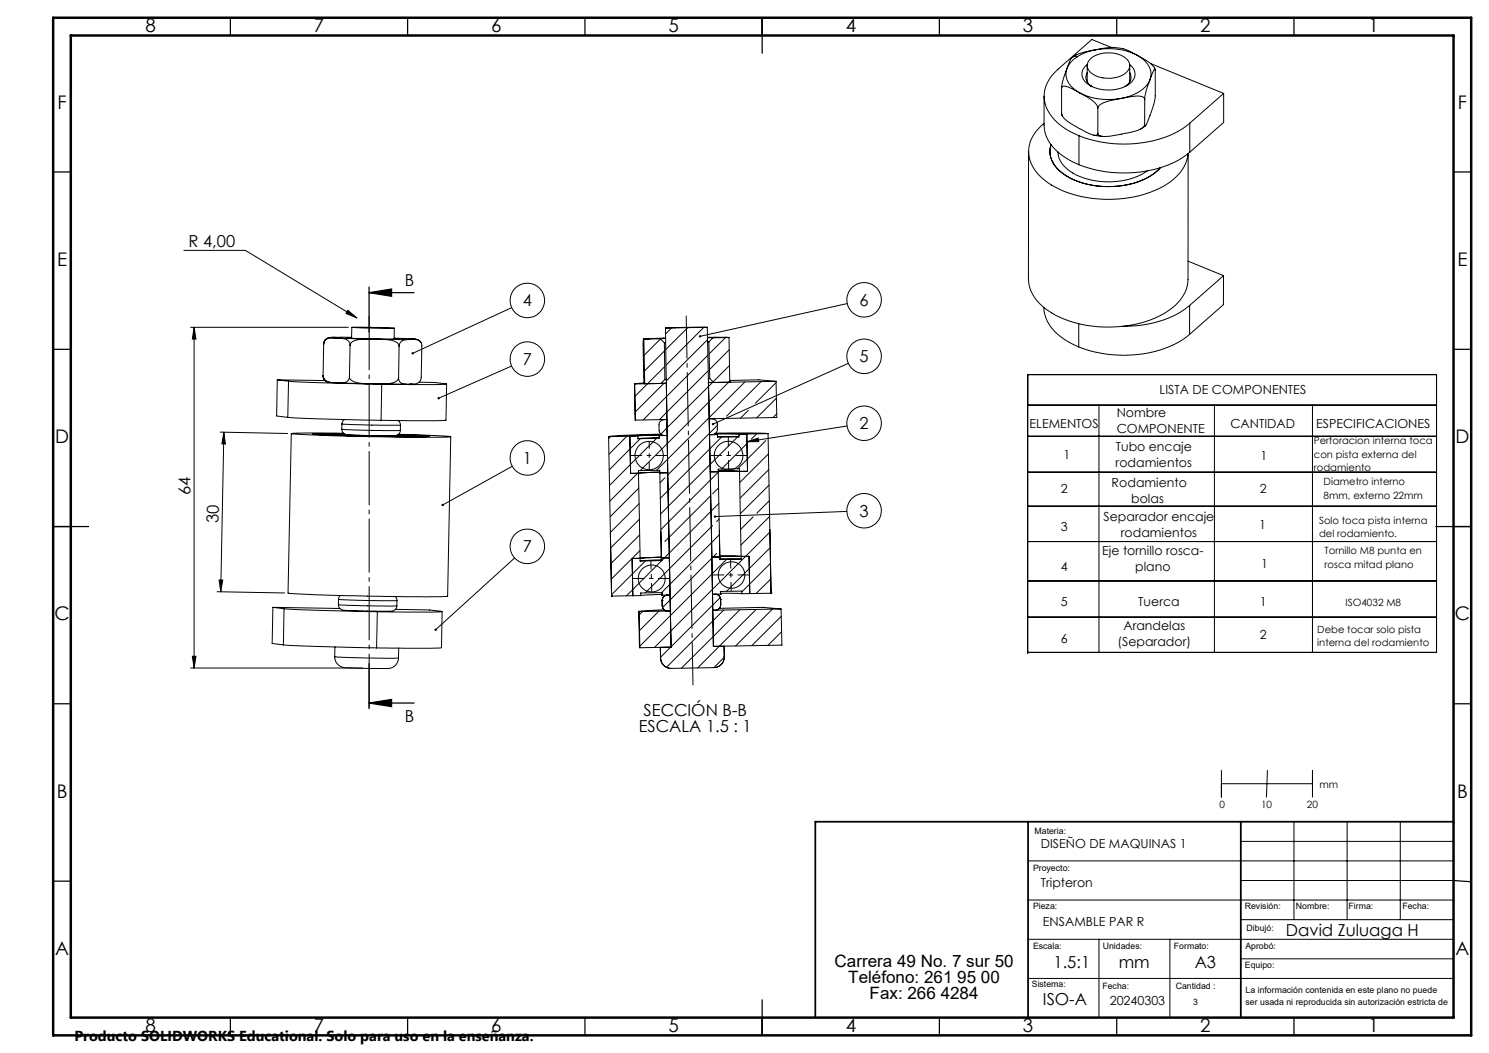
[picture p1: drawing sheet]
<svg xmlns="http://www.w3.org/2000/svg" width="420mm" height="297mm" viewBox="0 0 420 297" stroke-linecap="round" stroke-linejoin="round" font-family="sans-serif">
<g fill="none" stroke="#000" stroke-width=".28">
<path d="M301 19.3a5.3 5.3 0 0 0 2.7 6.3l.9 .6M301 19.3l-1.2 3.3-.4 2.3M303.8 16h-1a4.4 4.4 0 0 0-1.7 2.8l-.1 .5M303.8 16a6.7 6.7 0 0 0-2.8 3.3M306.7 18.5v4.6M306.7 18.2a3.2 3.2 0 0 0 .2 5.6l.7 .4M307.7 16.5a8.5 8.5 0 0 1 10.2 .3 2.66 2.66 0 0 1-1.1 4.3 9 9 0 0 1-9.2-.6 2.51 2.51 0 0 1 .1-4zM309.1 14a13.6 13.6 0 0 1 11.7 1.6M309.1 14a13.5 13.5 0 0 0-5.3 2M309.1 14a18.8 18.8 0 0 1 11.7 1.6M309.1 14l-3.7 .8-2.6 1.2M313.4 13.4l-5.4-2.3-9.6 8.4a9.2 9.2 0 0 0-.9 14.4l3 2.4 3.8 2"/>
<path d="M318.6 18.2a3.3 3.3 0 0 1-.4 5.8 11.3 11.3 0 0 1-10.6 .2M318.7 18.5v4.6M320.8 15.6l3.2 1.9 1 .8 .8 1.2M320.8 15.6a6.1 6.1 0 0 1 3.8 6.1l-.2 .8M324.5 17.9l20.7 8.4M294.5 27.1v8.2a11.3 11.3 0 0 0 6 9.2l3.8 2M294.5 34.8a9.7 9.7 0 0 0-4 10.4 14.7 14.7 0 0 0 8.7 8.3 34.1 34.1 0 0 0 30.4-1.9 11.1 11.1 0 0 0 5.5-8.3M299.4 32l.3 .7M299.4 24.9a.9 .9 0 0 1 1.6-.5l3.6 1.8M299.4 32a6.4 6.4 0 0 0 3.7 3.5l2.9 1.5a4.5 4.5 0 0 0 3.5 1l.2-.4M299.4 24.9v7.1M304.3 38.3v8.2"/>
<path d="M304.6 26.2a18.7 18.7 0 0 0 11.7 1.6M304.6 26.2l2.5 1.5a4.4 4.4 0 0 1 2.6 2.8M306.7 20.5a2.74 2.74 0 0 0 1.4 3.9M307.6 24.2l.2 .1M308.5 38.1l2.7 .4M309.7 30.5v7.1M316.3 27.8l-2.5 .5a5.5 5.5 0 0 0-4.1 2v.2M316.3 27.8l2.6-.5a4.6 4.6 0 0 1 3.9 .4l.1 .3M318.7 20.5a2.78 2.78 0 0 1-1.4 3.9M322.9 35.1a3.3 3.3 0 0 1-3 2 39.1 39.1 0 0 1-9.1 1.3l-.9-.3-.2-.5M322.9 28v7.1M323.1 35.5l-1.3 .9"/>
<path d="M324.4 22.5a10.3 10.3 0 0 1-8.1 5.3M324.4 22.5a17.1 17.1 0 0 0-1.5 5.5M324.4 22.5l.7-2 .7-1.1 .1 7.6a26 26 0 0 1-2.9 8.6l-.1-.5M335.6 34.7a30.2 30.2 0 0 1-21.9 5.8l-4.9-.8-4.5-1.4M335.6 34.7v8.2M345.2 26.3l-9.6 8.4M345.2 26.3v8.2l-9.6 8.4M290.1 42.7v36.1a11.5 11.5 0 0 0 6.5 9.4 34 34 0 0 0 31.8 .2 11.9 11.9 0 0 0 6.7-9.6v-35.5M296.5 40.8a6.8 6.8 0 0 0 2.5 7.6 23.1 23.1 0 0 0 19.2 3.7 16.8 16.8 0 0 0 9.1-4.8 19.4 19.4 0 0 1-14.6 5.3 20.1 20.1 0 0 1-14.3-4.9 6.6 6.6 0 0 1-1.9-6.9zM298.4 42.9a8 8 0 0 0 5.2 6.5 21.4 21.4 0 0 0 20-1.2M298.4 42.9v.1M335.6 42.9a30 30 0 0 1-21.9 5.7l-4.9-.7-4.5-1.4"/>
<path d="M51.9 70.6h17.3l31.5 19.1M335.1 73.7l10 4M345.1 77.7l-9.5 8.4M345.1 77.7v8.2l-9.6 8.4M53.8 92.3h44.4M54.8 92.3l.5 3.3h-1zM54.8 92.3v96.1M91.3 97l-.2 8.9M93.2 95.2l1.9 .2M93.2 95.2a1.87 1.87 0 0 0-1.9 1.8M94.5 95.1a2.68 2.68 0 0 0-3.1 1.5l-.1 .4M94.5 95.1l-1.3 .1"/>
<path d="M94.5 95.1h4.7M95.1 95.4l-1.5-.1a1.97 1.97 0 0 0-2.3 1.7M95.1 95.4a3.5 3.5 0 0 1 3.6 1.5v.5M95.1 95.4l10.6 .3M98.1 87.5l2.6 2.2-3.1-1.3zM98.7 97.4l-.1 8.9M99.2 95.2l-1.5 .1 7.8 .3h7.2l-1.5-.1M99.2 92.3l12 .3zM99.2 92.3v3.1M105.7 95.7h10.1M105.7 95.7l-2.8-.1a4.9 4.9 0 0 0-4 1.3l-.2 .5M105.7 95.7a11.8 11.8 0 0 1 6.5 1.1l.4 .8"/>
<path d="M111.2 95.4l4.1 .1M111.2 92.6v3M112.6 97.6l-.2 8.9M115.3 95.5l1.9 .2h-1.4M115.3 95.5l.7 .1M115.8 95.7a2.68 2.68 0 0 0-3.2 1.5v.4M115.8 95.7a2.52 2.52 0 0 1 3.2 1.6l-.2 9.1a2.08 2.08 0 0 1-2.6 1.9 3.4 3.4 0 0 1-3.6-.9l-.2-.9M116 95.6l1.7 .1 1 .9M144.3 86.8l-27.9 12.9M181.6 95.6l-.2 .8 .2 10.6 .3 1.2M181.6 95.6l.3 12.6M181.6 95.6h.1"/>
<path d="M181.8 95.6l-.2 .2M183.1 95.5l-1.5 .1M186.2 95.6h-4.5M186.2 95.6l1.2 1.1M186.3 95.6l-4.6 4.6M187.4 96.7l.1 10.3M187.4 99l-5.6 5.6M187.7 92.5l1.6 90M187.7 95.5l-1.5 .1M187.7 95.4l-6 .2M187.8 96.6l-.4 .1M189.4 92.5l-1.7 1.7"/>
<path d="M194 92.4l-6.2 6.2M198.5 92.3l-10.6 10.7M199.5 92.3l1.7 90M199.5 92.3l-11.8 .2M199.6 95.8l-11.7 11.7M199.6 95.1l6 .1M199.6 95.2l1.5 .1M199.6 96.4h.4M200 96.4l.2 10.4M201.1 95.3l-1.1 1.1M204.6 95.1l1 .1M204.6 95.2l-4.6 4.6"/>
<path d="M205.6 95.2l-4.5 .1M205.6 95.2h.1M205.6 95.2l.2 12.6M205.7 98.7l-5.6 5.5M239 85.6l-41.5 9.3M294.4 86.7a11.5 11.5 0 0 0 6.1 9.2l3.8 2M304.3 91.3v6.6M335.5 94.3a29.9 29.9 0 0 1-21.9 5.7l-4.8-.7-4.5-1.4M335.6 86.1a29.3 29.3 0 0 1-18.8 5.9M335.6 86.1l-.1 8.2M78.2 107.1l3.2 .4M78.2 107.1l13.6 .2"/>
<path d="M78.2 107.1l-.2 10.2 3.2 .4M81.2 117.7l26.3 .9M81.4 107.5l26.3 .9M81.4 107.5l-.2 10.2M91.1 105.9l.3 1.1 .9 .7-1-.8zM91.1 105.9a2.48 2.48 0 0 0 2.9 2l2.3 .1a1.92 1.92 0 0 0 2.3-1.7M92.2 107.6l1.9 .3M95.7 108l8.6 .3M96.4 119.6l8.5 .3h8.1M96.4 119.6v1.5M97.2 118.4l-.6 .6-.2 .6M98.6 106.3a2.95 2.95 0 0 0 3 1.8l.9 .1a36 36 0 0 0 8.7-.3l.9-.7 .3-.7"/>
<path d="M106.8 108.3l8 .1M107.7 108.4l-.2 10.2M112.3 118.6l.5 .7 .2 .6M113 119.9l-.1 1.5M116.3 108.3l-.7 .1M118.2 107.8a27.7 27.7 0 0 1 7.7 .5l-2.7 .2-15.5-.1M118.4 107.7h-.1M126 108.3l-.2 10.2-2.8 .2-15.5-.1M144.3 103.3l-20.6 9M179 108.3l9-.2 .1 10.2M179 108.3l.2 10.2M179.2 118.5h.1"/>
<path d="M181.7 108l-2.7 .3M186.4 108.2h-4.5M187.2 108.2l-8 8M187.3 118.4h-.3M187.5 103.4l-8.4 8.4M187.5 107l-1.1 1.2M187.9 107h-.4M188 108.1l-1.6 .1M188.1 118.3a1.72 1.72 0 0 0-2.2 1.6 2.59 2.59 0 0 0 .9 2.8l1.4 .1M188.1 118.3l-8.9 .2M188.1 118.3l.1 4.5M199.7 100.2l-18.3 18.3"/>
<path d="M199.7 104.6l-13.7 13.8M199.8 106.7l.4 .1M200 118.1a1.76 1.76 0 0 1 2.3 1.5l.1 1.5a1.72 1.72 0 0 1-2.3 1.5M200 118.1l.1 4.5M200.2 106.8l1.1 1.1-1.5-.1M200.9 118.1h.2M200.9 107.9l-14.5 14.5-11.3 .4-3.4 .4M202.4 120l-14 13.9M205.8 103.1l-4.6 4.6M205.8 107.5l-25.2 25.2M205.8 107.8h.1M205.8 107.3l8.2-.2 4.9 .5"/>
<path d="M210.1 107.7l-24.9 24.9M211.1 115.7l-2.3 2.3M214.7 107.6l-9.8 9.8M218.9 107.9l-5.9 5.9M218.9 107.6l-19.1 .3 .2 10.2M218.9 107.6l.2 10.2-19.1 .3M219 112.3l-5.6 5.6M219.1 116.7l-1.1 1.1M239.3 102.5l-38.2 17.1M289.9 114.3h115.3M310 114.3v69.7M342.5 114.3v69.7"/>
<path d="M370.2 114.3v69.7M62.1 121.9l19 .4M63.1 121.9l.5 3.3h-1zM63.1 121.9l-.8 45M82.2 122.3l-1 45 7.4 .4 16.4 .5 14.7 .1 6.6-.1 .8-45M88.2 122.4l8.8-.1-8.8 .1 13 .6 13.3 .2 6.6-.2-8.8-.4h.3l8.5 .4-6.7 .2-13.4-.2zM96.4 122.6v.2M96.4 121.1a1.77 1.77 0 0 0 2.1 1.6M96.4 121.1l9.3 .3h7.2M96.9 122.2l-11.2-.1-3.5 .2 10.5 .6 13.1 .3 10.4 .1 10.9-.1-14.7-.7M97.1 122.4l-6.7 .1 14.3 .5h14.2l-6.7-.3M97.4 122.5l-1 .1 8.3 .3h8.2l-1-.1"/>
<path d="M98.6 122.7l12.4 .2M112.9 122.9v.2M112.9 121.4a1.66 1.66 0 0 1-1.8 1.5M144.5 131.5l-19.7 10.9M171.7 123.2l.8 44.9M172.3 123.1l-.6 .6M176.8 123l-5 5.1M177.7 123l.2 10.5h2.2M177.7 123l-6 .2M179.9 123h-2.2M179.9 123l.1 .8M180.1 133.2l-8.1 8.2"/>
<path d="M180.1 133.5l.5 24M180.2 137.7l-8.1 8.1M180.6 123.7l-8.8 8.8M185.2 123.6l-13.3 13.3M185.9 122.9v.7l-5.9 .2M185.9 123.4l-5.9 .4M186 122.9h-.1M186.1 133.2l-6 .3M186.1 133.4l.4 24M186.1 133.4v-.8l-6 .1v.8M186.6 122.6l-8.9 .4M186.7 122.6l-6.8 .4"/>
<path d="M187 122.8l-1.1 .1M187.5 134.8l-1.3 1.4M188.2 122.8l.1 10.5M188.2 122.8l-2.3 .1M188.3 133.3l.5 24M188.3 133.3l-2.2 .1M200.1 122.6l.2 10.5M200.3 133.1l.5 24M200.5 139.8l-13 12.9M201.3 122.5l1.1 .1M201.7 122.4h6.7M201.8 122.3l8.8 .1 .3 10.5-2.3 .1"/>
<path d="M201.9 122.2l14.7 .1M202.4 123.1l6 .1M202.4 122.6h-2.3M202.4 122.6v.7l6-.1M202.6 133.2l-16.2 16.2M202.6 133.1l.4 24M202.6 132.9l6 .1M202.6 133.1h-2.3M202.7 137.6l-1.7 1.7M203.5 123.3l-17.3 17.3M208.1 123.2l-21.7 21.7M208.4 122.4v.8"/>
<path d="M208.6 133l.5 23.9M208.6 133v-.8l-6 .1v.8M208.8 122.4l-.4 .5M210.7 124.6l3.2-1 .1 1zM210.7 125l-7.2 7.3M213.4 122.4l-1.5 1.5M216 124.3l-7.9 7.9M216.6 122.3l.9 45M216.6 122.3l-8.2 .1M216.7 128l-8 8.1M216.9 132.4l-8.2 8.1M216.9 136.8l-8.1 8.1"/>
<path d="M238.9 120.2l-28.2 4.4M289.9 123h115.3M289.9 133.2h115.3M145.2 157.4l-22.3 20.2M180.3 142.1l-8.1 8.1 .3 17.9M180.3 146.5l-8.1 8.1M180.4 150.9l-8.1 8.1M180.5 155.3l-8.1 8.1M180.6 157.5h-2.3l.2 10.5M180.6 157.5v.8M182.1 158.2l-9.6 9.6M186.4 150l.1 7.4"/>
<path d="M186.5 157.9l-5.9 .3M186.5 157.2l-5.9 .3M186.5 158.1h.1M186.5 157.4h.1M186.5 157.4v.7M186.5 158.1l-5.9 .2M188.8 157.3l.2 10.5M188.8 157.3l-2.3 .1M200.8 157.1l.2 10.5M201 148.2l-19 19M202.1 156.1l-15.2 15.2M202.8 142l-26.1 26.1"/>
<path d="M202.8 146.4l-.7 .7M202.9 150.8l-16.3 16.3M202.9 149.6l.2 7.5M203 156.8l6.1 .1M203 157.1h-2.2M203 157.1l.1 .7M203.1 157.6l6 .1M203.1 157.8h.1M203.1 157.1v.7M203.1 157.1h-.1M204.9 157.8l-24.5 24.5M209.1 156.9h2.2l.2 10.5"/>
<path d="M209.1 157.7l-6 .1M209.1 156.9v.8M212.4 145.8l-3.5 3.5M217 141.2l-3.5 3.5M217.1 145.7l-8.1 8M217.2 150.1l-32.6 32.5M217.2 149.4l.3 17.9M217.2 154.5l-12.3 12.3M217.3 158.9l-8.1 8.1M238.9 144.2l-37.2 1.5M289.9 142.8h115.3M289.9 152.7h115.3"/>
<path d="M61.2 166.9l19.1 .3M61.8 163.6h1l-.5 3.3zM77 171.3l3.1 .4M77 171.3l18.9 .3M77 171.3l-.2 10.2 3.1 .4M80.1 171.7l26.3 .8M80.1 171.7l-.2 10.2M95.5 170.6a1.73 1.73 0 0 0 2 1.6M95.5 169l9.1 .4h7.4M95.5 170.6l8.2 .3h8.2M95.5 169v1.6M96 168l-.4 .4-.1 .6"/>
<path d="M97.5 172.2l12.4 .2M106.4 172.5l-.2 10.2M111.5 168.3l.5 1.1M111.5 171.9l9.7 .1 3.5 .5h-18.3M111.9 170.9a1.65 1.65 0 0 1-1.9 1.5M112 169.4l-.1 1.5M124.7 172.5l-.2 10.2h-18.3M172.5 168.1h.1M180.2 172.5l.3 10.2M180.3 172.5l.2 10.2M180.7 168l-8.2 .1M181.3 172.5l-1 1"/>
<path d="M185.8 172.4l-5.4 5.5M186.7 167.6l-6 .4M186.7 167.9v-.8l-6 .1v.8M186.7 167.9h.1M186.8 169.4h.1M186.8 169.4v1.5M186.8 170.9a1.62 1.62 0 0 0 1.1 1.4M186.8 170.9v.1a1.69 1.69 0 0 0 2.3 1.3M186.8 170.9h.1M187.3 172l-7 .5M188 167.8a1.54 1.54 0 0 0-1.2 1.6M189 167.8a1.71 1.71 0 0 0-2.2 1.6"/>
<path d="M189 167.8l.1 4.5M189 167.8l-2.2 .1M189.1 172.3l.2 10.2M189.1 172.3l-8.8 .2M201 167.6h.7a1.51 1.51 0 0 1 1.6 1.5M201 167.6v4.5M201 172.1l.2 10.2M202 167.6h.1a1.43 1.43 0 0 1 1.2 1.5M202.9 171.6l12.3-.3 5.1 .5M203.2 168.6l-16.9 16.8M203.2 167.4l6 .1M203.2 167.6h.1"/>
<path d="M203.2 167.6h-2.2M203.3 170.6a1.43 1.43 0 0 1-1 1.4M203.3 170.6a1.68 1.68 0 0 1-2.3 1.5M203.3 169.1h.1M203.3 169.1v1.5M203.3 170.6h.1M204.2 172l-16.2 16.2M208.7 172l-16.5 16.5M209.2 167.5v-.8l-6 .1v.8M213.3 171.9l-16.5 16.5M217.4 163.3l-4.1 4.1M217.5 167.3h.1"/>
<path d="M217.5 167.3l-8.3 .2M217.9 171.8l-10.4 10.4M220.3 171.8l-19.3 .3M220.3 171.8l.3 10.2-19.4 .3M220.4 173.8l-8.3 8.3M220.5 178.2l-3.9 3.8M289.9 163.9h115.3M289.9 174.1h115.3M53.8 188.4h48.5M54.3 185.1h1l-.5 3.3zM79.9 181.9l26.3 .8M94.4 185.2a3.5 3.5 0 0 0 4.3 3.2h.1"/>
<path d="M94.4 185.2l8.9 .4h9.1M94.5 182.5l-.1 2.7M98.9 188.4l8.9 .2M112.4 185.6a3.5 3.5 0 0 1-4.5 3M112.5 182.8l-.1 2.8M186.3 182.6v3M186.3 185.6a2.96 2.96 0 0 0 2.6 2.9M186.3 185.6h.1M189.3 182.5l-8.8 .2M201.2 182.3h3l.1 3M204.3 185.4l-2.9 2.9M204.3 182.3v2.9"/>
<path d="M204.3 185.2a2.96 2.96 0 0 1-2.5 3.1M204.3 185.3a3 3 0 0 1-3 3l-11.9 .2a3 3 0 0 1-3.1-2.9M204.3 185.2v.1M289.9 184h115.3v-78.3h-115.3v78.6M344.5 217.3v7.5M357.5 217.3l-.3 7.5M370.2 217.3v7.5M344.5 221h25.7M350 237.3h60M365 231.8v27.6M380 231.8v27.6M395 231.8v27.6"/>
<path d="M290 242.8h120M290 253.9h120M350 248.4h60M350 259.4h60M290 264.9h120M290 276h120M310 264.9v22.1M330 264.9v22.1M350 270.4h60"/>
<circle cx="148.7" cy="84.7" r="4.9"/>
<circle cx="243.7" cy="84.6" r="4.9"/>
<circle cx="148.7" cy="101.3" r="4.9"/>
<circle cx="243.7" cy="100.5" r="4.9"/>
<circle cx="243.7" cy="119.4" r="4.9"/>
<circle cx="148.7" cy="129.2" r="4.9"/>
<circle cx="183.1" cy="128.5" r="4"/>
<circle cx="205.5" cy="128.5" r="4"/>
<circle cx="148.7" cy="154.1" r="4.9"/>
<circle cx="243.7" cy="144" r="4.9"/>
<circle cx="183.8" cy="163.2" r="3.8"/>
<circle cx="206.3" cy="162.2" r="3.7"/>
</g>
<g fill="none" stroke="#000" stroke-width=".35">
<path d="M65 5v5M115 5v5M165 5v5M215 5v10M265 5v5M315 5v5M365 5v5M15 48.5h5M410 48.5h5M15 98.5h5M104.1 82.5l6.4-1v2.1zM104.1 82.5h12.7"/>
<path d="M104.1 81v12.7M410 98.5h5M15 148.5h10M405 148.5h10M15 198.5h5M104.1 198.3l6.4-1v2zM104.1 187.2v12.7M104.1 198.3h12.7M410 198.5h5M15 248.5h5M410 248.4l5 .3M65 287v5"/>
<path d="M115 287v5M165 287v5M215 282v10M265 287v5M315 287v5M365 287v5"/>
</g>
<path d="M104.1 88.5v111.8" fill="none" stroke="#000" stroke-width=".28" stroke-dasharray="15.2 1.3 1.3 1.3" stroke-dashoffset="-.6" stroke-linecap="butt"/>
<path d="M193.6 89l1.9 104.3" fill="none" stroke="#000" stroke-width=".28" stroke-dasharray="15.2 1.3 1.3 1.3" stroke-dashoffset="3.1" stroke-linecap="butt"/>
<path d="M183.1 124.5v8" fill="none" stroke="#000" stroke-width=".28" stroke-dasharray="15.2 1.3 1.3 1.3" stroke-dashoffset="13.2" stroke-linecap="butt"/>
<path d="M183.6 158.2l.3 8.8" fill="none" stroke="#000" stroke-width=".28" stroke-dasharray="15.2 1.3 1.3 1.3" stroke-dashoffset="12.7" stroke-linecap="butt"/>
<path d="M205.4 123.3l.1 9.2" fill="none" stroke="#000" stroke-width=".28" stroke-dasharray="15.2 1.3 1.3 1.3" stroke-dashoffset="12.5" stroke-linecap="butt"/>
<path d="M206.1 157.8l.1 9" fill="none" stroke="#000" stroke-width=".28" stroke-dasharray="15.2 1.3 1.3 1.3" stroke-dashoffset="12.6" stroke-linecap="butt"/>
<path d="M177.8 128.5h10.5M200.3 128.5h10.5M178.4 163.2h10.5M200.9 162.2h10.5" fill="none" stroke="#000" stroke-width=".28" stroke-dasharray="15.2 1.3 1.3 1.3" stroke-dashoffset="11.9" stroke-linecap="butt"/>
<path d="M290 231.8v55.2M350 231.8v55.2M410 231.8h-180v55.2" fill="none" stroke="#000" stroke-width=".5"/>
<path d="M15 5h400v287h-400zM20 10h390v277h-390z" fill="none" stroke="#000" stroke-width=".7"/>
<g fill="#000">
<path d="M54.8 92.3l.5 3.3h-1zM54.3 185.1h1l-.5 3.3z"/>
<path d="M98.1 87.5l-.5 .9 3.1 1.3zM116.2 99.3l-.1 .5 .3-.1-.3 .1a.34 .34 0 0 0 .5 .1 .34 .34 0 0 0 .1-.4 .34 .34 0 0 0-.5-.2zM123.5 112.1l-.1 .4 .3-.2-.3 .2a.35 .35 0 0 0 .5 .2 .35 .35 0 0 0 .1-.5 .35 .35 0 0 0-.5-.1zM124.6 142.2v.4l.2-.2-.2 .2a.34 .34 0 0 0 .5 .1 .34 .34 0 0 0 0-.5 .34 .34 0 0 0-.5 0zM122.6 177.4v.4l.3-.2-.3 .2a.35 .35 0 0 0 .5 .1 .35 .35 0 0 0 0-.5 .35 .35 0 0 0-.5 0zM200.8 119.4v.4l.3-.2-.3 .2a.34 .34 0 0 0 .6 .1 .34 .34 0 0 0 0-.6 .34 .34 0 0 0-.6 .1zM197.2 94.6l-.1 .3h.4h-.4a.35 .35 0 0 0 .5 .3 .35 .35 0 0 0 .2-.5 .35 .35 0 0 0-.6-.1zM201.5 145.4l-.1 .3h.3h-.3a.34 .34 0 0 0 .4 .3 .34 .34 0 0 0 .2-.5 .34 .34 0 0 0-.5-.1zM210.7 124.6l3.2-1 .1 1z"/>
<path d="M104.1 82.5l6.4-1v2.1zM104.1 198.3l6.4-1v2z"/>
<path d="M63.1 121.9l.5 3.3h-1zM61.8 163.6h1l-.5 3.3z"/>
</g>
<g font-size="5.3">
<text x="41" y="9">8</text>
<text x="88.5" y="9">7</text>
<text x="138.5" y="9">6</text>
<text x="188.5" y="9">5</text>
<text x="238.5" y="9">4</text>
<text x="288.5" y="9">3</text>
<text x="338.5" y="9">2</text>
<text x="386" y="9">1</text>
<text x="16.2" y="30.8">F</text>
<text x="411.2" y="30.8">F</text>
<text x="16.1" y="75">E</text>
<text x="411.1" y="75">E</text>
<text x="15.5" y="125">D</text>
<text x="410.5" y="125">D</text>
<text x="15.4" y="175">C</text>
<text x="410.4" y="175">C</text>
<text x="16" y="225">B</text>
<text x="411" y="225">B</text>
<text x="15.5" y="269.3">A</text>
<text x="410.5" y="269.3">A</text>
<text x="41" y="291">8</text>
<text x="88.5" y="291">7</text>
<text x="138.5" y="291">6</text>
<text x="188.5" y="291">5</text>
<text x="238.5" y="291">4</text>
<text x="288.5" y="291">3</text>
<text x="338.5" y="291">2</text>
<text x="386" y="291">1</text>
</g>
<g font-size="4.8">
<text x="235.4" y="272.9">Carrera 49 No. 7 sur 50</text>
<text x="239.3" y="277.4">Teléfono: 261 95 00</text>
<text x="245.3" y="281.9">Fax: 266 4284</text>
</g>
<g font-size="4.7">
<text x="53.2" y="69.6">R 4,00</text>
<text x="114.2" y="80.6">B</text>
<text x="147.5" y="86.4">4</text>
<text x="242.5" y="86.2">6</text>
<text x="147.5" y="102.9">7</text>
<text x="242.5" y="102.1">5</text>
<text x="242.5" y="121">2</text>
<text x="147.5" y="130.8">1</text>
<text x="53.8" y="139.7" transform="rotate(-90 53.8 139.7)">64</text>
<text x="61.6" y="147.6" transform="rotate(-89 61.6 147.6)">30</text>
<text x="242.5" y="145.7">3</text>
<text x="147.5" y="155.7">7</text>
<text x="114.2" y="203.6">B</text>
<text x="181.5" y="202">SECCIÓN B-B</text>
<text x="180.2" y="206.5">ESCALA 1.5 : 1</text>
<text x="362.7" y="264.1">David Zuluaga H</text>
<text x="297.2" y="272.9">1.5:1</text>
<text x="315.6" y="272.9">mm</text>
<text x="337" y="272.9">A3</text>
<text x="294.2" y="283.5">ISO-A</text>
</g>
<text font-size="4.1" x="21" y="293.7">Producto SOLIDWORKS Educational. Solo para uso en la enseñanza.</text>
<g font-size="3.5">
<text x="327.1" y="111.2">LISTA DE COMPONENTES</text>
<text x="315" y="117.6">Nombre</text>
<text x="290.4" y="120.6">ELEMENTOS</text>
<text x="315" y="122.1">COMPONENTE</text>
<text x="347" y="120.6">CANTIDAD</text>
<text x="371.2" y="120.6">ESPECIFICACIONES</text>
<text x="300" y="129.4">1</text>
<text x="314.7" y="131.8">rodamientos</text>
<text x="314.7" y="127.3">Tubo encaje</text>
<text x="355.6" y="129.8">1</text>
<text x="313.6" y="137.5">Rodamiento</text>
<text x="299.2" y="139">2</text>
<text x="319.1" y="142">bolas</text>
<text x="355.3" y="139.2">2</text>
<text x="299.2" y="149.7">3</text>
<text x="311.3" y="147">Separador encaje</text>
<text x="355.2" y="149.2">1</text>
<text x="316.2" y="151.5">rodamientos</text>
<text x="299.2" y="161.1">4</text>
<text x="310.9" y="156.5">Eje tornillo rosca-</text>
<text x="320.2" y="161.1">plano</text>
<text x="355.7" y="160.2">1</text>
<text x="299.2" y="171">5</text>
<text x="321.1" y="171">Tuerca</text>
<text x="355.4" y="171">1</text>
<text x="316.9" y="177.8">Arandelas</text>
<text x="299.2" y="181.3">6</text>
<text x="315.2" y="182.3">(Separador)</text>
<text x="355.4" y="180.3">2</text>
<text x="293.6" y="239.2">DISEÑO DE MAQUINAS 1</text>
<text x="293.6" y="250.2">Tripteron</text>
<text x="294.2" y="261">ENSAMBLE PAR R</text>
<text x="313" y="283.5">20240303</text>
</g>
<g font-size="2.8">
<text x="370.6" y="125.3">Perforacion interna toca</text>
<text x="370.6" y="129.1">con pista externa del</text>
<text x="370.6" y="132.9">rodamiento</text>
<text x="373.4" y="136.8">Diametro interno</text>
<text x="373.4" y="140.6">8mm, externo 22mm</text>
<text x="372.1" y="147.7">Solo toca pista interna</text>
<text x="372.1" y="151.5">del rodamiento.</text>
<text x="373.6" y="156.4">Tornillo M8 punta en</text>
<text x="373.6" y="160.2">rosca mitad plano</text>
<text x="379.5" y="171">ISO4032 M8</text>
<text x="371.6" y="178.5">Debe tocar solo pista</text>
<text x="371.6" y="182.3">interna del rodamiento</text>
<text x="343.9" y="227.8">0</text>
<text x="355.7" y="227.8">10</text>
<text x="368.7" y="227.8">20</text>
<text x="372.2" y="222.3">mm</text>
</g>
<g font-size="2.5">
<text x="291.8" y="235.2">Materia:</text>
<text x="291.4" y="245.5">Proyecto:</text>
<text x="291.4" y="256.5">Pieza:</text>
<text x="351.1" y="256.5">Revisión:</text>
<text x="365.6" y="256.5">Nombre:</text>
<text x="380.4" y="256.5">Firma:</text>
<text x="395.6" y="256.5">Fecha:</text>
<text x="351.6" y="262.5">Dibujó:</text>
<text x="291.4" y="267.7">Escala:</text>
<text x="311" y="267.8">Unidades:</text>
<text x="331.1" y="267.7">Formato:</text>
<text x="351.3" y="267.7">Aprobó:</text>
<text x="351.1" y="272.9">Equipo:</text>
<text x="291" y="278.4">Sistema:</text>
<text x="311" y="279">Fecha:</text>
<text x="331.6" y="279">Cantidad :</text>
<text x="351.3" y="280.1">La información contenida en este plano no puede</text>
<text x="336.6" y="283.5">3</text>
<text x="351.3" y="283.6">ser usada ni reproducida sin autorización estricta de</text>
</g>
</svg>
